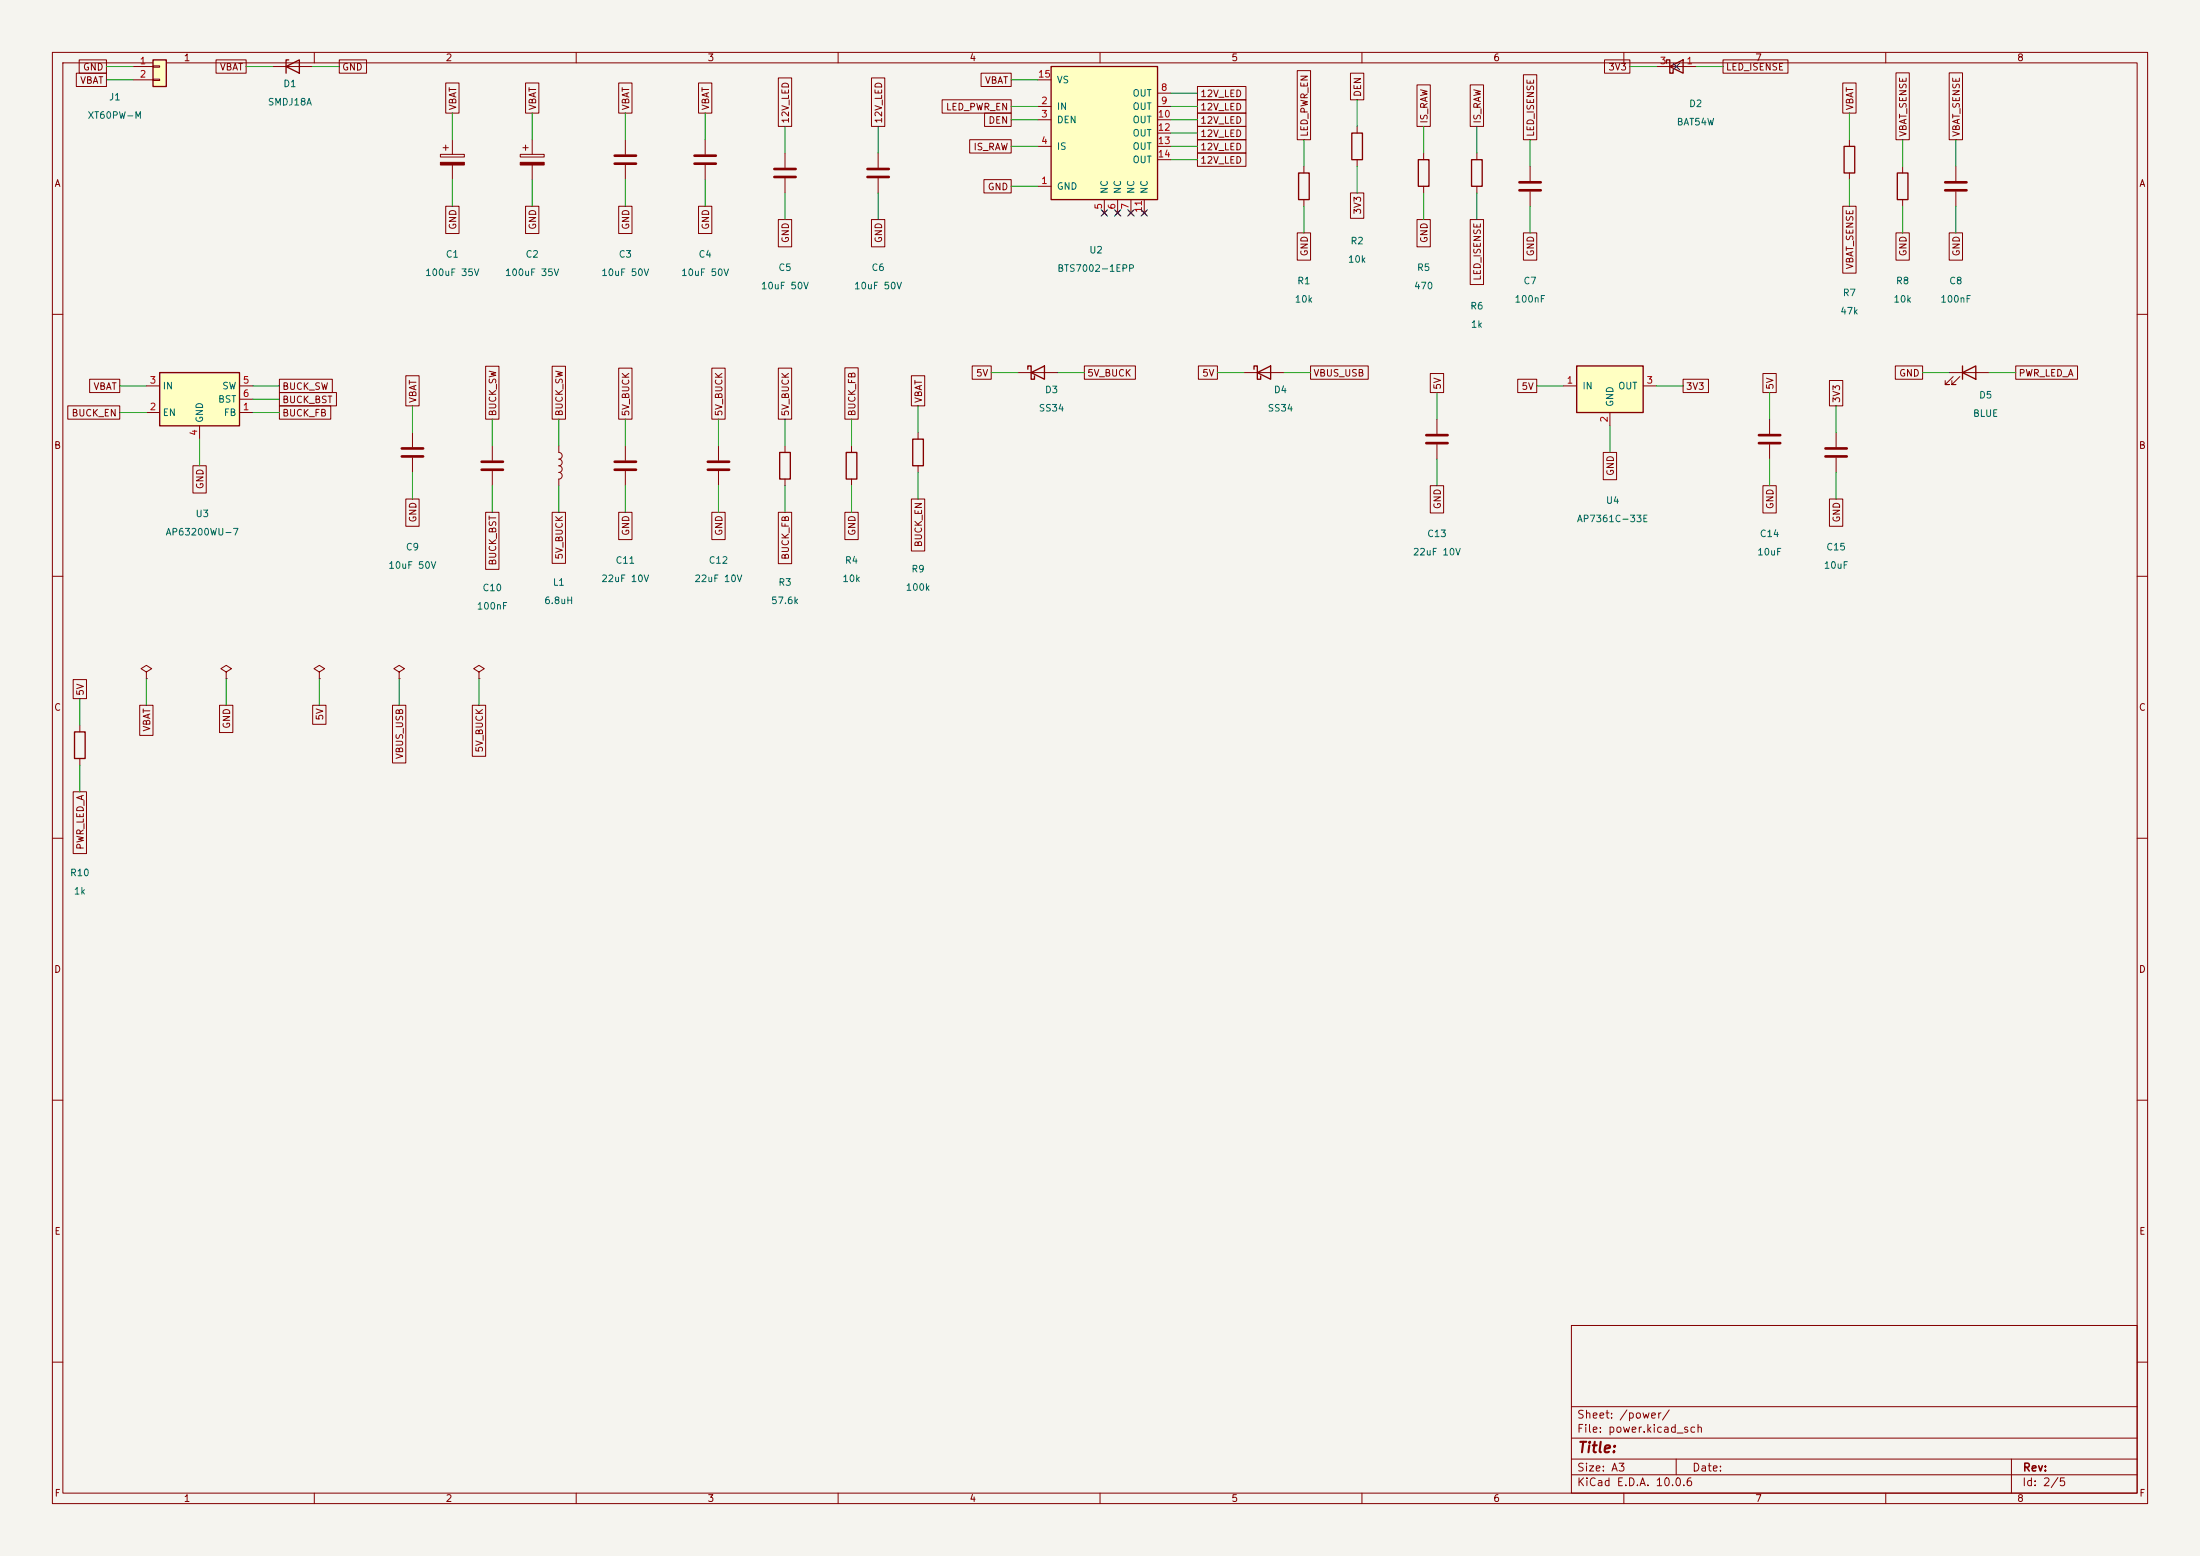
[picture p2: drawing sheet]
<svg xmlns="http://www.w3.org/2000/svg" width="420mm" height="297mm" viewBox="0 0 420 297" stroke-linecap="round" stroke-linejoin="round" font-family="sans-serif">
<path d="M0 0h420v297h-420z" fill="#f5f4ef" stroke="#f5f4ef" stroke-width=".19"/>
<g fill="none" stroke="#840000" stroke-width=".19">
<path d="M10 10h400v277h-400zM12 12h396v273h-396zM60 10v2M110 10v2M160 10v2M210 10v2M260 10v2M310 10v2M360 10v2M10 60h2M408 60h2M10 110h2"/>
<path d="M408 110h2M10 160h2M408 160h2M10 210h2M408 210h2M300 253h108v32h-108zM10 260h2M300 278.5h108M300 274.5h108M300 268.5h108M320 278.5v3M384 278.5v6.5"/>
<path d="M408 260h2M60 285v2M110 285v2M160 285v2M210 285v2M260 285v2M300 281.5h108M310 285v2M360 285v2"/>
</g>
<path d="M301 69.9h12.7v8.8h-12.7z" fill="#ffffc2"/>
<path d="M247.9 33h2v5.1h-2zM301 69.9h12.7v8.8h-12.7zM161.5 86.4h2.1v5h-2.1zM174.2 83.8h2.1v5.1h-2.1z" fill="none" stroke="#840000" stroke-width=".25"/>
<path d="M248.9 31.8v1.2M248.9 38.1v1.3M298.4 73.7h2.6M307.3 78.7v2.6M313.7 73.7h2.5M162.6 85.1v1.3M162.6 91.4v1.3M175.3 82.6v1.2M175.3 88.9v1.3" fill="none" stroke="#840000" stroke-width=".19"/>
<path d="M29.2 11.4h2.5v5.1h-2.5z" fill="#ffffc2"/>
<path d="M29.2 11.4h2.5v5.1h-2.5zM54.6 12.7l2.5-1.3v2.6zM55.1 11.4h-.5v2.6M148.8 86.4h2.1v5h-2.1zM14.2 139.7h2.1v5.1h-2.1z" fill="none" stroke="#840000" stroke-width=".25"/>
<g fill="none" stroke="#840000" stroke-width=".19">
<path d="M25.4 12.7h3.8M25.4 15.2h3.8M29.2 12.6h1.3v.2h-1.3zM29.2 15.1h1.3v.3h-1.3zM52.1 12.7h7.6M84.1 29.5h4.5v.5h-4.5zM84.6 28.2h1M85.1 27.7v1M86.4 26.7v2.8M86.4 31.5v2.8M99.3 29.5h4.6v.5h-4.6zM99.8 28.2h1"/>
<path d="M100.3 27.7v1M101.6 26.7v2.8M101.6 31.5v2.8M78.7 82.6v2.7M78.7 87.4v2.8M94 85.1v2.8M94 89.9v2.8M106.7 85.1v1.3a.64 .64 0 0 1 .6 .6 .64 .64 0 0 1-.6 .6 .64 .64 0 0 1 .6 .7 .64 .64 0 0 1-.6 .6 .64 .64 0 0 1 .6 .6 .64 .64 0 0 1-.6 .7M106.7 90.2a.64 .64 0 0 1 .6 .6 .64 .64 0 0 1-.6 .6v1.3M119.4 85.1v2.8M119.4 89.9v2.8M137.2 85.1v2.8"/>
<path d="M137.2 89.9v2.8M149.9 85.1v1.3M149.9 91.4v1.3M15.2 138.4v1.3M27.9 128.3l1.1-.7-1.1-.6-1 .6 1 .7v1.2M27.9 129.5h.1M43.2 128.3l1-.7-1-.6-1 .6 1 .7v1.2M43.2 129.5h.1M61 128.3l1-.7-1-.6-1.1 .6 1.1 .7v1.2M61 129.5h.1M15.2 144.8v1.3"/>
</g>
<path d="M76.7 85.6h4.1M76.7 87.1h4.1M91.9 88.1h4.1M91.9 89.7h4.1M117.3 88.1h4.1M117.3 89.7h4.1M135.1 88.1h4.1M135.1 89.7h4.1" fill="none" stroke="#840000" stroke-width=".51"/>
<g fill="#840000" stroke="#840000" stroke-width=".19">
<path d="M84.1 31h4.5v.5h-4.5z"/>
<path d="M99.3 31h4.6v.5h-4.6z"/>
</g>
<path d="M30.5 71.1h15.2v10.2h-15.2z" fill="#ffffc2"/>
<g fill="none" stroke="#840000" stroke-width=".25">
<path d="M318.1 12.1v-.7h.7v2.6h.6v-.7M318.8 12.7l2.5-1.3v2.6zM258.1 25.4h2v5.1h-2zM270.8 30.5h2v5.1h-2zM280.9 30.5h2.1v5.1h-2.1zM352 27.9h2.1v5.1h-2.1zM362.2 33h2v5.1h-2zM30.5 71.1h15.2v10.2h-15.2zM196.2 70.5v-.6h.6v2.5h.7v-.6M196.8 71.1l2.6-1.2v2.5zM239.4 70.5v-.6h.6v2.5h.7v-.6M240 71.1l2.6-1.2v2.5z"/>
<path d="M374.6 71.1l2.6-1.2v2.5zM374.6 69.9v2.5"/>
</g>
<g fill="none" stroke="#840000" stroke-width=".19">
<path d="M316.2 12.7h7.6M119.4 26.7v2.8M119.4 31.5v2.8M134.6 26.7v2.8M134.6 31.5v2.8M149.9 29.2v2.8M149.9 34v2.8M167.6 29.2v2.8M167.6 34v2.8M259.1 24.1v1.3M259.1 30.5v1.3M271.8 29.2v1.3"/>
<path d="M271.8 35.6v1.2M281.9 29.2v1.3M281.9 35.6v1.2M292.1 31.8v2.7M292.1 36.6v2.8M353.1 26.7v1.2M353.1 33v1.3M363.2 31.8v1.2M363.2 38.1v1.3M373.4 31.8v2.7M373.4 36.6v2.8M27.9 78.7h2.6"/>
<path d="M27.9 73.7h2.6M45.7 78.7h2.6M45.7 73.7h2.6M45.7 76.2h2.6M194.3 71.1h7.6M237.5 71.1h7.6M372.1 71.1h7.6M372.9 71.9l-1.6 1.5h.8h-.8v-.8M374.1 71.9l-1.5 1.5h.8h-.8v-.8M38.1 81.3v2.5M76.2 128.3l1-.7-1-.6-1 .6 1 .7v1.2M76.2 129.5h.1"/>
<path d="M91.4 128.3l1.1-.7-1.1-.6-1 .6 1 .7v1.2M91.4 129.5h.1"/>
</g>
<path d="M117.3 29.7h4.1M117.3 31.2h4.1M132.6 29.7h4.1M132.6 31.2h4.1M147.8 32.3h4.1M147.8 33.8h4.1M165.6 32.3h4.1M165.6 33.8h4.1M290.1 34.8h4M290.1 36.3h4M371.3 34.8h4.1M371.3 36.3h4.1" fill="none" stroke="#840000" stroke-width=".51"/>
<path d="M200.7 12.7h20.3v25.4h-20.3z" fill="#ffffc2"/>
<path d="M200.7 12.7h20.3v25.4h-20.3z" fill="none" stroke="#840000" stroke-width=".25"/>
<g fill="none" stroke="#840000" stroke-width=".19">
<path d="M14.6 14h5.7v2.5h-5.7zM15.1 11.4h5.2v2.6h-5.2zM41.2 11.4h5.8v2.6h-5.8zM64.8 11.4h5.2v2.6h-5.2zM85.1 15.8h2.5v5.8h-2.5zM100.3 15.8h2.6v5.8h-2.6zM118.1 15.8h2.6v5.8h-2.6zM133.3 15.8h2.6v5.8h-2.6zM148.6 14.9h2.5v9.2h-2.5zM166.4 14.9h2.5v9.2h-2.5zM179.9 19h13.1v2.6h-13.1zM187.3 14h5.7v2.5h-5.7z"/>
<path d="M198.1 15.2h2.6M221 17.8h2.5M228.6 16.5h9.3v2.6h-9.3zM228.6 19h9.3v2.6h-9.3zM247.6 13.5h2.6v13.2h-2.6zM257.8 14h2.6v5.1h-2.6zM270.5 16.2h2.6v7.9h-2.6zM280.7 16.2h2.5v7.9h-2.5zM290.8 14.3h2.6v12.4h-2.6zM306.3 11.4h4.8v2.6h-4.8zM328.9 11.4h12.4v2.6h-12.4zM351.8 15.8h2.5v5.8h-2.5z"/>
<path d="M361.9 13.9h2.6v12.8h-2.6zM372.1 13.9h2.6v12.8h-2.6zM85.1 39.4h2.5v5.2h-2.5zM100.3 39.4h2.6v5.2h-2.6zM118.1 39.4h2.6v5.2h-2.6zM133.3 39.4h2.6v5.2h-2.6zM185.1 26.7h7.9v2.5h-7.9zM187.8 34.3h5.2v2.5h-5.2zM188 21.6h5v2.5h-5zM198.1 35.6h2.6M198.1 20.3h2.6M198.1 22.9h2.6"/>
<path d="M198.1 27.9h2.6M210.8 38.1v2.5M213.4 38.1v2.5M215.9 38.1v2.5M218.4 38.1v2.5M221 20.3h2.5M221 22.9h2.5M221 27.9h2.5M221 25.4h2.5M221 30.5h2.5M228.6 21.6h9.3v2.5h-9.3zM228.6 24.1h9.3v2.6h-9.3z"/>
<path d="M228.6 26.7h9.3v2.5h-9.3zM228.6 29.2h9.3v2.6h-9.3zM257.8 36.8h2.6v4.9h-2.6zM351.8 39.4h2.5v12.7h-2.5zM148.6 41.9h2.5v5.2h-2.5zM166.4 41.9h2.5v5.2h-2.5zM210.4 40.3l.8 .7M211.2 40.3l-.8 .7M213 40.3l.7 .7M213.7 40.3l-.7 .7M215.5 40.3l.8 .7M216.3 40.3l-.8 .7"/>
<path d="M218.1 40.3l.7 .7M218.8 40.3l-.7 .7M247.6 44.5h2.6v5.2h-2.6zM270.5 41.9h2.6v5.2h-2.6zM280.7 41.9h2.5v12.4h-2.5zM290.8 44.5h2.6v5.2h-2.6zM361.9 44.5h2.6v5.2h-2.6zM372.1 44.5h2.6v5.2h-2.6zM12.9 77.5h10v2.5h-10zM17.1 72.4h5.8v2.5h-5.8zM53.3 74.9h10.9v2.6h-10.9zM53.3 72.4h10.1v2.5h-10.1z"/>
<path d="M53.3 77.5h9.8v2.5h-9.8zM77.5 71.7h2.5v5.8h-2.5zM92.7 69.9h2.6v10.1h-2.6zM105.4 69.9h2.6v10.1h-2.6zM118.1 70.3h2.6v9.7h-2.6zM135.9 70.3h2.5v9.7h-2.5zM148.6 70.3h2.5v9.7h-2.5zM161.3 70.2h2.5v9.8h-2.5zM174 71.7h2.5v5.8h-2.5zM185.6 69.8h3.6v2.6h-3.6zM207 69.8h9.8v2.6h-9.8zM228.8 69.8h3.6v2.6h-3.6z"/>
<path d="M250.2 69.8h11v2.6h-11zM273 71.3h2.6v3.6h-2.6zM289.7 72.4h3.7v2.5h-3.7zM321.3 72.4h4.9v2.5h-4.9zM336.5 71.3h2.6v3.6h-2.6zM349.2 72.6h2.6v4.9h-2.6zM361.8 69.8h5.2v2.6h-5.2zM384.8 69.8h11.8v2.6h-11.8zM36.8 88.9h2.6v5.2h-2.6zM77.5 95.3h2.5v5.2h-2.5zM92.7 97.8h2.6v10.9h-2.6zM105.4 97.8h2.6v9.7h-2.6z"/>
<path d="M118.1 97.8h2.6v5.2h-2.6zM135.9 97.8h2.5v5.2h-2.5zM148.6 97.8h2.5v9.8h-2.5zM161.3 97.8h2.5v5.2h-2.5zM174 95.3h2.5v9.9h-2.5zM273 92.7h2.6v5.2h-2.6zM274.3 80v2.8M274.3 84.8v2.8M306.1 86.4h2.5v5.2h-2.5zM336.5 92.7h2.6v5.2h-2.6zM337.8 80v2.8M337.8 84.8v2.8"/>
<path d="M349.2 95.3h2.6v5.2h-2.6zM350.5 82.6v2.7M350.5 87.4v2.8M14 129.7h2.5v3.7h-2.5zM26.7 134.6h2.5v5.8h-2.5zM41.9 134.6h2.6v5.2h-2.6zM59.7 134.6h2.5v3.7h-2.5zM74.9 134.6h2.6v11h-2.6zM90.2 134.6h2.5v9.8h-2.5zM14 151.1h2.5v11.8h-2.5z"/>
</g>
<path d="M272.3 83.1h4.1M272.3 84.6h4.1M335.8 83.1h4.1M335.8 84.6h4.1M348.5 85.6h4.1M348.5 87.1h4.1" fill="none" stroke="#840000" stroke-width=".51"/>
<g fill="none" stroke="#009600" stroke-width=".19">
<path d="M20.3 15.2h5.1M20.3 12.7h5.1M47 12.7h5.1M59.7 12.7h5.1M193 15.2h5.1M223.5 17.8h5.1M259.1 19.1v5M311.1 12.7h5.1M323.8 12.7h5.1M86.4 21.6v5.1M86.4 34.3v5.1M101.6 21.6v5.1"/>
<path d="M101.6 34.3v5.1M119.4 21.6v5.1M119.4 34.3v5.1M134.6 21.6v5.1M134.6 34.3v5.1M149.9 24.1v5.1M149.9 36.8v5.1M167.6 24.1v5.1M167.6 36.8v5.1M193 27.9h5.1M193 22.9h5.1M193 20.3h5.1"/>
<path d="M193 35.6h5.1M223.5 30.5h5.1M223.5 27.9h5.1M223.5 25.4h5.1M223.5 22.9h5.1M223.5 20.3h5.1M248.9 26.7v5.1M248.9 39.4v5.1M259.1 31.8v5M271.8 24.1v5.1M271.8 36.8v5.1M281.9 24.1v5.1"/>
<path d="M281.9 36.8v5.1M292.1 26.7v5.1M292.1 39.4v5.1M353.1 21.6v5.1M353.1 34.3v5.1M363.2 26.7v5.1M363.2 39.4v5.1M373.4 26.7v5.1M373.4 39.4v5.1M22.9 73.7h5M22.9 78.7h5M48.3 73.7h5"/>
<path d="M48.3 78.7h5M48.3 76.2h5M78.7 77.5v5.1M175.3 77.5v5.1M189.2 71.1h5.1M201.9 71.1h5.1M232.4 71.1h5.1M245.1 71.1h5.1M274.3 74.9v5.1M293.4 73.7h5M316.2 73.7h5.1M337.8 74.9v5.1"/>
<path d="M350.5 77.5v5.1M367 71.1h5.1M379.7 71.1h5.1M38.1 83.8v5.1M78.7 90.2v5.1M94 80v5.1M94 92.7v5.1M106.7 80v5.1M106.7 92.7v5.1M119.4 80v5.1M119.4 92.7v5.1M137.2 80v5.1"/>
<path d="M137.2 92.7v5.1M149.9 80v5.1M149.9 92.7v5.1M162.6 80v5.1M162.6 92.7v5.1M175.3 90.2v5.1M274.3 87.6v5.1M307.3 81.3v5.1M337.8 87.6v5.1M350.5 90.2v5.1M15.2 133.4v5M27.9 129.5v5.1"/>
<path d="M43.2 129.5v5.1M61 129.5v5.1M76.2 129.5v5.1M91.4 129.5v5.1M15.2 146.1v5"/>
</g>
<path d="M319.4 12.1l1.2 1.2M320.6 12.1l-1.2 1.2M210.2 40l1.2 1.2M211.4 40l-1.2 1.2M212.8 40l1.2 1.2M214 40l-1.2 1.2M215.3 40l1.2 1.2M216.5 40l-1.2 1.2M217.8 40l1.2 1.2M219 40l-1.2 1.2" fill="none" stroke="#000084" stroke-width=".19"/>
<text font-size="2" fill="#840000" x="301" y="277.8">Title:</text>
<g font-size="1.5" fill="#840000">
<text x="300.9" y="273.8">File: power.kicad_sch</text>
<text x="300.9" y="271.1">Sheet: /power/</text>
<text x="300.9" y="281.2">Size: A3</text>
<text x="322.9" y="281.2">Date:</text>
<text x="386" y="281.2">Rev:</text>
<text x="300.9" y="284">KiCad E.D.A. 10.0.6</text>
<text x="385.9" y="284">Id: 2/5</text>
</g>
<g font-size="1.3" fill="#840000">
<text x="35" y="12">1</text>
<text x="85" y="12">2</text>
<text x="135" y="12">3</text>
<text x="185" y="12">4</text>
<text x="235" y="12">5</text>
<text x="285" y="12">6</text>
<text x="335" y="12">7</text>
<text x="385" y="12">8</text>
<text x="15.2" y="16.3">VBAT</text>
<text x="15.7" y="13.8">GND</text>
<text x="41.9" y="13.8">VBAT</text>
<text x="65.2" y="13.8">GND</text>
<text x="187.9" y="16.3">VBAT</text>
<text x="306.9" y="13.8">3V3</text>
<text x="329.4" y="13.8">LED_ISENSE</text>
<text x="87.4" y="21.1" transform="rotate(-90 87.4 21.1)">VBAT</text>
<text x="102.7" y="21.1" transform="rotate(-90 102.7 21.1)">VBAT</text>
<text x="120.4" y="21.1" transform="rotate(-90 120.4 21.1)">VBAT</text>
<text x="135.7" y="21.1" transform="rotate(-90 135.7 21.1)">VBAT</text>
<text x="150.9" y="23.7" transform="rotate(-90 150.9 23.7)">12V_LED</text>
<text x="168.7" y="23.7" transform="rotate(-90 168.7 23.7)">12V_LED</text>
<text x="180.5" y="21.4">LED_PWR_EN</text>
<text x="188.6" y="23.9">DEN</text>
<text x="229" y="18.8">12V_LED</text>
<text x="229" y="21.4">12V_LED</text>
<text x="229" y="23.9">12V_LED</text>
<text x="260.1" y="18.6" transform="rotate(-90 260.1 18.6)">DEN</text>
<text x="272.8" y="23.7" transform="rotate(-90 272.8 23.7)">IS_RAW</text>
<text x="283" y="23.7" transform="rotate(-90 283 23.7)">IS_RAW</text>
<text x="354.1" y="21.1" transform="rotate(-90 354.1 21.1)">VBAT</text>
<text x="185.7" y="29">IS_RAW</text>
<text x="229" y="26.5">12V_LED</text>
<text x="229" y="29">12V_LED</text>
<text x="250" y="26.2" transform="rotate(-90 250 26.2)">LED_PWR_EN</text>
<text x="293.2" y="26.2" transform="rotate(-90 293.2 26.2)">LED_ISENSE</text>
<text x="364.3" y="26.2" transform="rotate(-90 364.3 26.2)">VBAT_SENSE</text>
<text x="374.4" y="26.2" transform="rotate(-90 374.4 26.2)">VBAT_SENSE</text>
<text x="10.3" y="36">A</text>
<text x="229" y="31.5">12V_LED</text>
<text x="408.3" y="36">A</text>
<text x="188.5" y="36.6">GND</text>
<text x="260.1" y="41" transform="rotate(-90 260.1 41)">3V3</text>
<text x="87.4" y="43.9" transform="rotate(-90 87.4 43.9)">GND</text>
<text x="102.7" y="43.9" transform="rotate(-90 102.7 43.9)">GND</text>
<text x="120.4" y="43.9" transform="rotate(-90 120.4 43.9)">GND</text>
<text x="135.7" y="43.9" transform="rotate(-90 135.7 43.9)">GND</text>
<text x="150.9" y="46.5" transform="rotate(-90 150.9 46.5)">GND</text>
<text x="168.7" y="46.5" transform="rotate(-90 168.7 46.5)">GND</text>
<text x="272.8" y="46.5" transform="rotate(-90 272.8 46.5)">GND</text>
<text x="250" y="49" transform="rotate(-90 250 49)">GND</text>
<text x="283" y="53.7" transform="rotate(-90 283 53.7)">LED_ISENSE</text>
<text x="293.2" y="49" transform="rotate(-90 293.2 49)">GND</text>
<text x="354.1" y="51.5" transform="rotate(-90 354.1 51.5)">VBAT_SENSE</text>
<text x="364.3" y="49" transform="rotate(-90 364.3 49)">GND</text>
<text x="374.4" y="49" transform="rotate(-90 374.4 49)">GND</text>
<text x="17.7" y="74.7">VBAT</text>
<text x="53.8" y="77.3">BUCK_BST</text>
<text x="53.8" y="74.7">BUCK_SW</text>
<text x="79.8" y="77" transform="rotate(-90 79.8 77)">VBAT</text>
<text x="176.3" y="77" transform="rotate(-90 176.3 77)">VBAT</text>
<text x="186.2" y="72.2">5V</text>
<text x="207.5" y="72.2">5V_BUCK</text>
<text x="229.4" y="72.2">5V</text>
<text x="250.6" y="72.2">VBUS_USB</text>
<text x="275.4" y="74.5" transform="rotate(-90 275.4 74.5)">5V</text>
<text x="290.4" y="74.7">5V</text>
<text x="321.8" y="74.7">3V3</text>
<text x="338.9" y="74.5" transform="rotate(-90 338.9 74.5)">5V</text>
<text x="351.6" y="77" transform="rotate(-90 351.6 77)">3V3</text>
<text x="362.5" y="72.2">GND</text>
<text x="385.3" y="72.2">PWR_LED_A</text>
<text x="13.6" y="79.8">BUCK_EN</text>
<text x="53.8" y="79.8">BUCK_FB</text>
<text x="95" y="79.6" transform="rotate(-90 95 79.6)">BUCK_SW</text>
<text x="107.7" y="79.6" transform="rotate(-90 107.7 79.6)">BUCK_SW</text>
<text x="120.4" y="79.6" transform="rotate(-90 120.4 79.6)">5V_BUCK</text>
<text x="138.2" y="79.6" transform="rotate(-90 138.2 79.6)">5V_BUCK</text>
<text x="150.9" y="79.6" transform="rotate(-90 150.9 79.6)">5V_BUCK</text>
<text x="163.6" y="79.6" transform="rotate(-90 163.6 79.6)">BUCK_FB</text>
<text x="10.2" y="86">B</text>
<text x="408.2" y="86">B</text>
<text x="39.2" y="93.5" transform="rotate(-90 39.2 93.5)">GND</text>
<text x="308.4" y="90.9" transform="rotate(-90 308.4 90.9)">GND</text>
<text x="79.8" y="99.8" transform="rotate(-90 79.8 99.8)">GND</text>
<text x="275.4" y="97.3" transform="rotate(-90 275.4 97.3)">GND</text>
<text x="338.9" y="97.3" transform="rotate(-90 338.9 97.3)">GND</text>
<text x="351.6" y="99.8" transform="rotate(-90 351.6 99.8)">GND</text>
<text x="107.7" y="106.9" transform="rotate(-90 107.7 106.9)">5V_BUCK</text>
<text x="120.4" y="102.4" transform="rotate(-90 120.4 102.4)">GND</text>
<text x="138.2" y="102.4" transform="rotate(-90 138.2 102.4)">GND</text>
<text x="150.9" y="107" transform="rotate(-90 150.9 107)">BUCK_FB</text>
<text x="163.6" y="102.4" transform="rotate(-90 163.6 102.4)">GND</text>
<text x="176.3" y="104.5" transform="rotate(-90 176.3 104.5)">BUCK_EN</text>
<text x="95" y="108" transform="rotate(-90 95 108)">BUCK_BST</text>
<text x="10.2" y="136">C</text>
<text x="16.3" y="132.9" transform="rotate(-90 16.3 132.9)">5V</text>
<text x="62" y="137.6" transform="rotate(-90 62 137.6)">5V</text>
<text x="408.2" y="136">C</text>
<text x="29" y="139.7" transform="rotate(-90 29 139.7)">VBAT</text>
<text x="44.2" y="139.2" transform="rotate(-90 44.2 139.2)">GND</text>
<text x="92.5" y="143.7" transform="rotate(-90 92.5 143.7)">5V_BUCK</text>
<text x="77.3" y="145" transform="rotate(-90 77.3 145)">VBUS_USB</text>
<text x="16.3" y="162.3" transform="rotate(-90 16.3 162.3)">PWR_LED_A</text>
<text x="10.2" y="186">D</text>
<text x="408.2" y="186">D</text>
<text x="10.3" y="236">E</text>
<text x="408.3" y="236">E</text>
<text x="10.3" y="286">F</text>
<text x="35" y="287">1</text>
<text x="85" y="287">2</text>
<text x="135" y="287">3</text>
<text x="185" y="287">4</text>
<text x="235" y="287">5</text>
<text x="285" y="287">6</text>
<text x="335" y="287">7</text>
<text x="385" y="287">8</text>
<text x="408.3" y="286">F</text>
</g>
<g font-size="1.3" fill="#a90000">
<text x="26.6" y="12.6">1</text>
<text x="26.6" y="15.1">2</text>
<text x="198.1" y="15.1">15</text>
<text x="221.5" y="17.6">8</text>
<text x="316.8" y="12.6">3</text>
<text x="321.8" y="12.6">1</text>
<text x="198.7" y="20.2">2</text>
<text x="198.7" y="22.7">3</text>
<text x="220.9" y="22.7">10</text>
<text x="221.5" y="20.2">9</text>
<text x="198.7" y="27.8">4</text>
<text x="220.9" y="25.3">12</text>
<text x="220.9" y="27.8">13</text>
<text x="198.7" y="35.4">1</text>
<text x="220.9" y="30.3">14</text>
<text x="210.7" y="40.1" transform="rotate(-90 210.7 40.1)">5</text>
<text x="213.2" y="40.1" transform="rotate(-90 213.2 40.1)">6</text>
<text x="215.8" y="40.1" transform="rotate(-90 215.8 40.1)">7</text>
<text x="218.3" y="40.7" transform="rotate(-90 218.3 40.7)">11</text>
<text x="28.5" y="73.5">3</text>
<text x="46.3" y="73.5">5</text>
<text x="46.3" y="76.1">6</text>
<text x="299" y="73.5">1</text>
<text x="314.2" y="73.5">3</text>
<text x="28.5" y="78.6">2</text>
<text x="38" y="83.3" transform="rotate(-90 38 83.3)">4</text>
<text x="46.3" y="78.6">1</text>
<text x="307.2" y="80.7" transform="rotate(-90 307.2 80.7)">2</text>
</g>
<g font-size="1.3" fill="#006464">
<text x="54" y="16.9">D1</text>
<text x="201.6" y="16.2">VS</text>
<text x="16.6" y="23">XT60PW-M</text>
<text x="20.7" y="19.5">J1</text>
<text x="51" y="20.4">SMDJ18A</text>
<text x="201.6" y="21.3">IN</text>
<text x="201.6" y="23.8">DEN</text>
<text x="216.1" y="18.7">OUT</text>
<text x="216.1" y="21.3">OUT</text>
<text x="216.1" y="23.8">OUT</text>
<text x="322.3" y="20.7">D2</text>
<text x="201.6" y="28.9">IS</text>
<text x="216.1" y="26.4">OUT</text>
<text x="216.1" y="28.9">OUT</text>
<text x="320" y="24.2">BAT54W</text>
<text x="216.1" y="31.4">OUT</text>
<text x="201.6" y="36.5">GND</text>
<text x="211.8" y="37.1" transform="rotate(-90 211.8 37.1)">NC</text>
<text x="214.3" y="37.1" transform="rotate(-90 214.3 37.1)">NC</text>
<text x="216.9" y="37.1" transform="rotate(-90 216.9 37.1)">NC</text>
<text x="219.4" y="37.1" transform="rotate(-90 219.4 37.1)">NC</text>
<text x="257.7" y="46.9">R2</text>
<text x="81.1" y="53">100uF 35V</text>
<text x="85" y="49.5">C1</text>
<text x="96.3" y="53">100uF 35V</text>
<text x="100.2" y="49.5">C2</text>
<text x="114.7" y="53">10uF 50V</text>
<text x="118" y="49.5">C3</text>
<text x="129.9" y="53">10uF 50V</text>
<text x="133.3" y="49.5">C4</text>
<text x="148.5" y="52">C5</text>
<text x="166.3" y="52">C6</text>
<text x="201.7" y="52.2">BTS7002-1EPP</text>
<text x="207.8" y="48.7">U2</text>
<text x="257.2" y="50.4">10k</text>
<text x="270.4" y="52">R5</text>
<text x="145.2" y="55.5">10uF 50V</text>
<text x="162.9" y="55.5">10uF 50V</text>
<text x="247.1" y="58.1">10k</text>
<text x="247.6" y="54.6">R1</text>
<text x="269.8" y="55.5">470</text>
<text x="280.6" y="59.4">R6</text>
<text x="289" y="58.1">100nF</text>
<text x="290.7" y="54.6">C7</text>
<text x="351.7" y="56.8">R7</text>
<text x="361.4" y="58.1">10k</text>
<text x="361.9" y="54.6">R8</text>
<text x="370.3" y="58.1">100nF</text>
<text x="372" y="54.6">C8</text>
<text x="280.7" y="62.9">1k</text>
<text x="351.2" y="60.3">47k</text>
<text x="31" y="74.6">IN</text>
<text x="41.5" y="77.2">BST</text>
<text x="42.3" y="74.6">SW</text>
<text x="199.4" y="75.4">D3</text>
<text x="243.1" y="75.4">D4</text>
<text x="302" y="74.6">IN</text>
<text x="308.3" y="77.8" transform="rotate(-90 308.3 77.8)">GND</text>
<text x="308.8" y="74.6">OUT</text>
<text x="377.7" y="76.4">D5</text>
<text x="31" y="79.7">EN</text>
<text x="39.1" y="80.8" transform="rotate(-90 39.1 80.8)">GND</text>
<text x="42.6" y="79.7">FB</text>
<text x="198.2" y="78.9">SS34</text>
<text x="241.9" y="78.9">SS34</text>
<text x="376.6" y="79.9">BLUE</text>
<text x="37.2" y="99">U3</text>
<text x="300.9" y="100">AP7361C-33E</text>
<text x="306.5" y="96.5">U4</text>
<text x="31.5" y="102.5">AP63200WU-7</text>
<text x="77.4" y="105.4">C9</text>
<text x="117.4" y="107.9">C11</text>
<text x="135.2" y="107.9">C12</text>
<text x="161.2" y="107.9">R4</text>
<text x="269.6" y="106.3">22uF 10V</text>
<text x="272.3" y="102.8">C13</text>
<text x="335.4" y="106.3">10uF</text>
<text x="335.8" y="102.8">C14</text>
<text x="348.5" y="105.4">C15</text>
<text x="74" y="108.9">10uF 50V</text>
<text x="92" y="113.2">C10</text>
<text x="105.4" y="112.1">L1</text>
<text x="114.7" y="111.4">22uF 10V</text>
<text x="132.5" y="111.4">22uF 10V</text>
<text x="148.5" y="112.1">R3</text>
<text x="160.7" y="111.4">10k</text>
<text x="172.8" y="113.1">100k</text>
<text x="173.9" y="109.6">R9</text>
<text x="348.1" y="108.9">10uF</text>
<text x="90.9" y="116.7">100nF</text>
<text x="103.8" y="115.6">6.8uH</text>
<text x="147.1" y="115.6">57.6k</text>
<text x="13.3" y="167.5">R10</text>
<text x="14" y="171">1k</text>
</g>
</svg>
